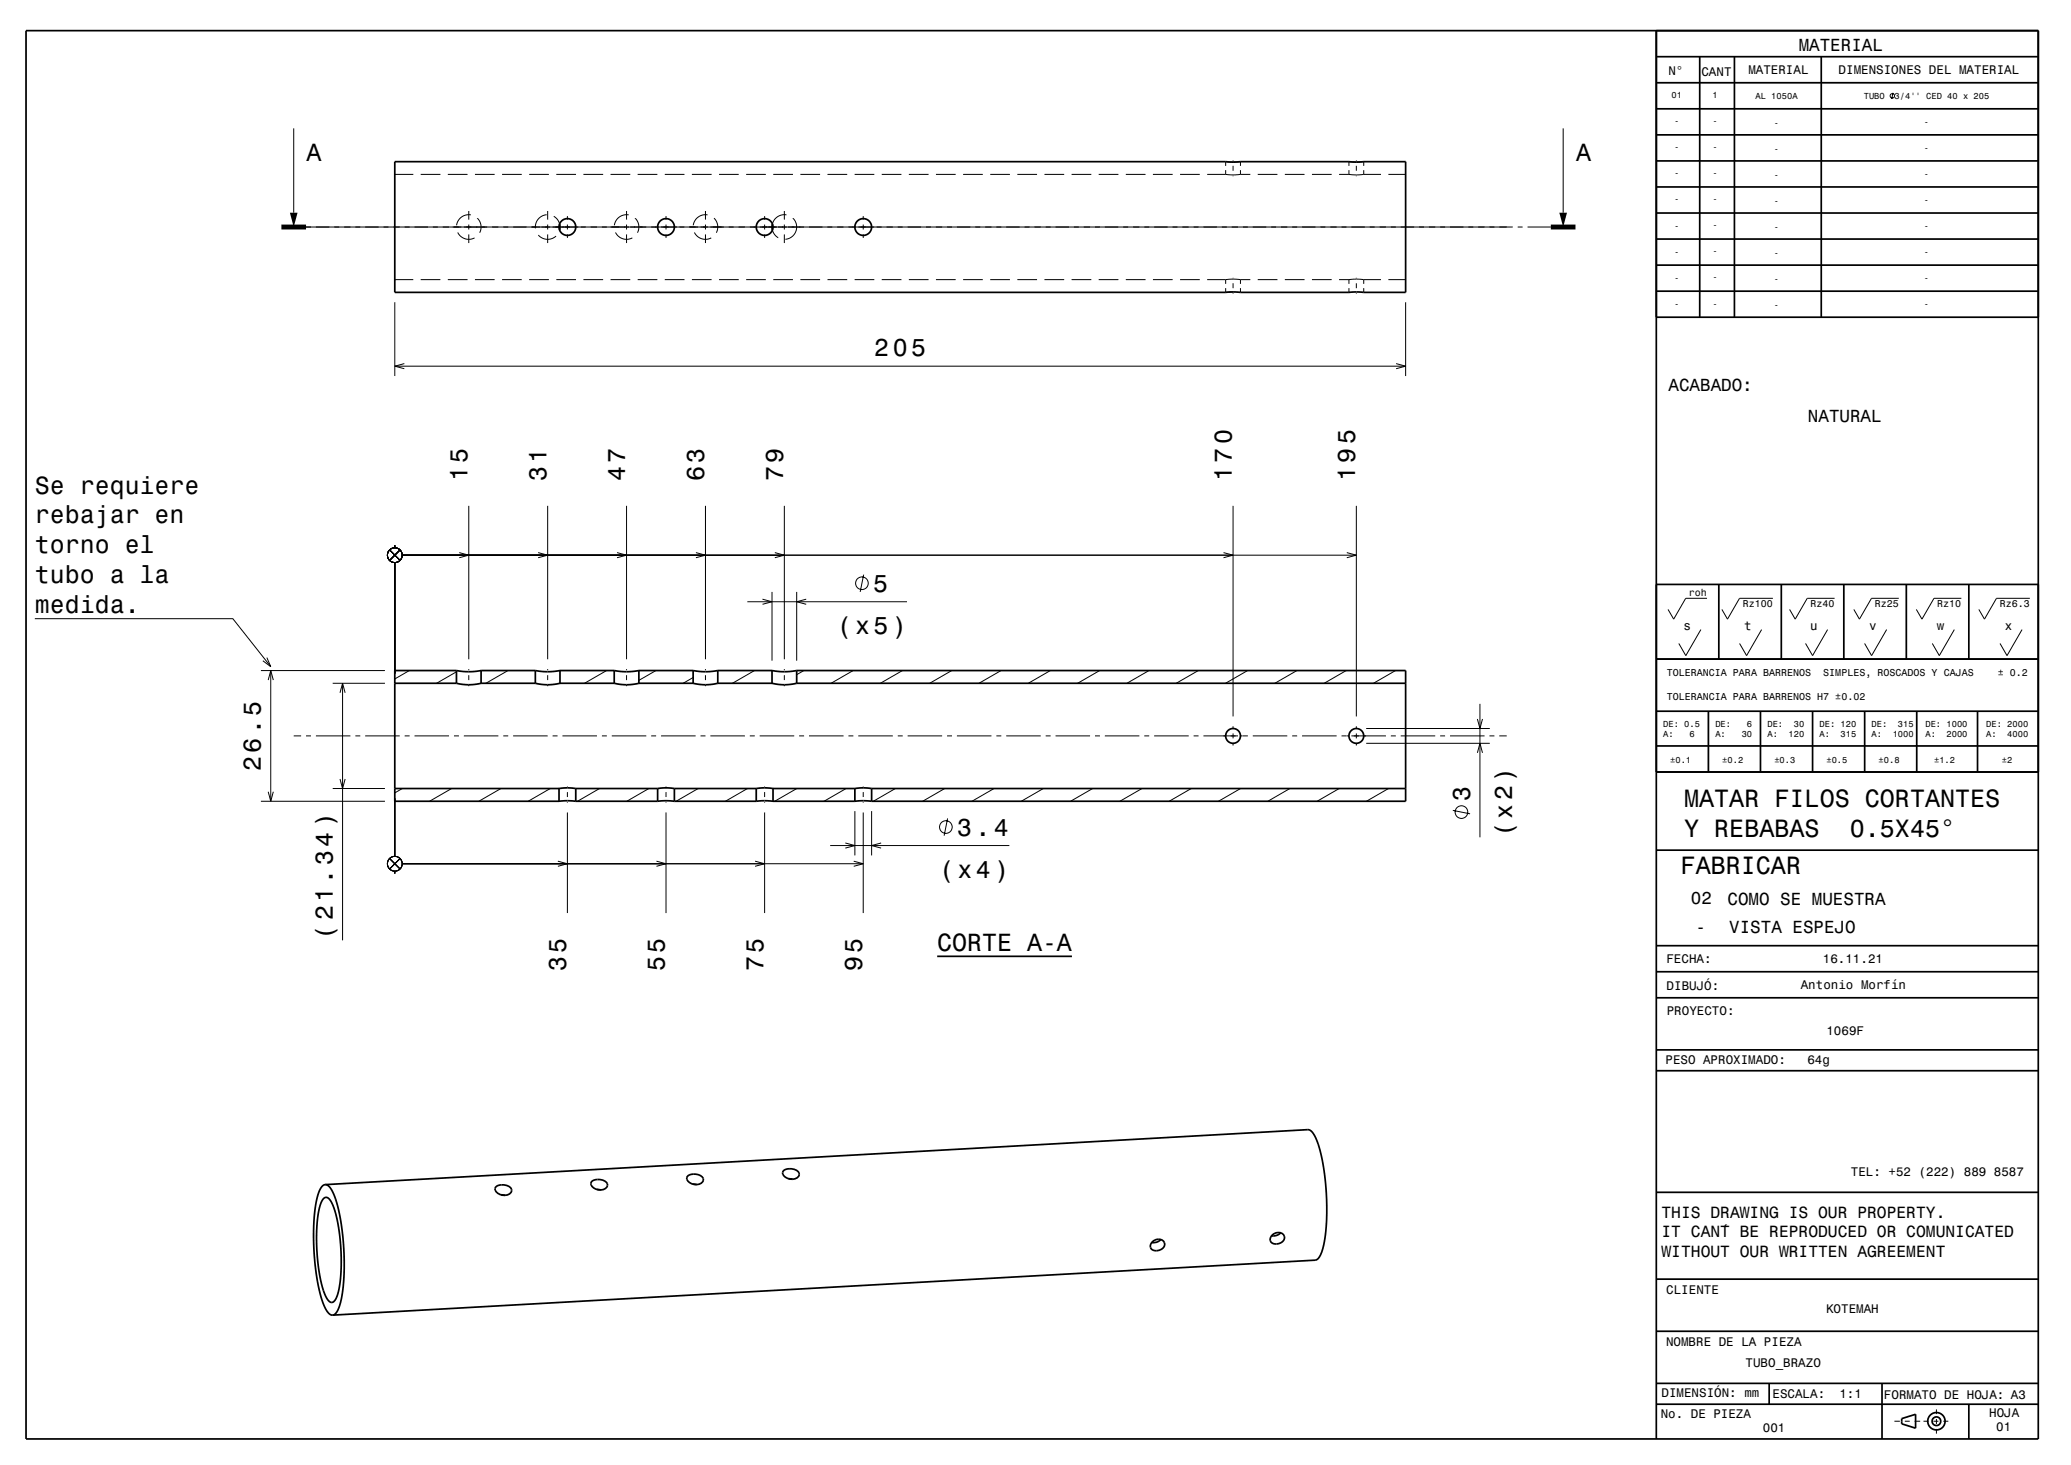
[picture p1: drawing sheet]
<svg xmlns="http://www.w3.org/2000/svg" width="420mm" height="297mm" viewBox="0 0 420 297" stroke-linecap="round" stroke-linejoin="round" font-family="sans-serif">
<g fill="none" stroke="#000" stroke-width=".2">
<path d="M383.9 18.8l-.3 1.2M59.6 26v17.1M80.1 35.4h3.7M85.3 35.4h4M90.8 35.4h4M96.3 35.4h4M101.8 35.4h4M107.3 35.4h4M112.8 35.4h4M118.3 35.4h4M123.8 35.4h4M129.3 35.4h4"/>
<path d="M134.8 35.4h4M140.3 35.4h4M145.8 35.4h4M151.3 35.4h4M156.8 35.4h4M162.3 35.4h4M167.8 35.4h4M173.3 35.4h4M178.8 35.4h4M184.3 35.4h4M189.8 35.4h4M195.3 35.4h4"/>
<path d="M200.8 35.4h4M206.3 35.4h4M211.8 35.4h4M217.3 35.4h4M222.8 35.4h4M228.3 35.4h4M233.8 35.4h4M239.3 35.4h4M244.8 35.4h3.8M248.6 33.6v-.8h3v.8M248.6 35.4l1.5 .1 1.5-.1M248.6 34.5v.9"/>
<path d="M250.1 32.5v.1M250.1 33.6v1M250.1 35.6v.1M251.6 34.5v.9M251.6 35.4h2M255.1 35.4h4M260.6 35.4h4M266.1 35.4h4M271.6 35.4h2M273.6 33.6v-.8h3v.8M273.6 35.4l1.5 .1 1.5-.1M273.6 34.5v.9"/>
<path d="M275.1 32.5v.1M275.1 33.6v1M275.1 35.6v.1M276.6 34.5v.9M276.6 35.4h3.5M281.6 35.4h3.5M317 26v17.1M59.6 46h1.5M62.1 46h244.7M80.1 56.7h3.7M85.3 56.7h4M90.8 56.7h4"/>
<path d="M92.8 47.1a2.5 2.5 0 0 0 3.4 1.1M95.1 42.8v1.7M95.1 45.5v1M95.1 47.5v1.8M95.5 43.6a2.5 2.5 0 0 0-2.9 2.1M96.3 56.7h4M96.8 44.2a2.49 2.49 0 0 1 .5 3M101.8 56.7h4M107.3 56.7h4M109.2 47.7a2.5 2.5 0 0 0 3.6 .2M110.9 43.5a2.5 2.5 0 0 0-2.3 2.8M111.1 42.8v1.7"/>
<path d="M111.1 45.5v1M111.1 47.5v1.8M112.3 43.9a2.51 2.51 0 0 1 1.2 1.5M112.8 56.7h4M113.5 46.7h.1M115.1 43.8v.7M115.1 45.5v1M115.1 47.5v.7M118.3 56.7h4M123.8 56.7h4M124.8 47.1a2.5 2.5 0 0 0 3.4 1.1M127.1 42.8v1.7"/>
<path d="M127.1 45.5v1M127.1 47.5v1.8M127.5 43.6a2.5 2.5 0 0 0-2.9 2.1M128.8 44.2a2.49 2.49 0 0 1 .5 3M129.3 56.7h4M134.8 56.7h4M135.1 43.8v.7M135.1 45.5v1M135.1 47.5v.7M140.3 56.7h4M140.8 47.1a2.5 2.5 0 0 0 3.4 1.1M143.1 42.8v1.7"/>
<path d="M143.1 45.5v1M143.1 47.5v1.8M143.5 43.6a2.5 2.5 0 0 0-2.9 2.1M144.8 44.2a2.51 2.51 0 0 1 .5 3M145.8 56.7h4M151.3 56.7h4M155.1 43.8v.7M155.1 45.5v1M155.1 47.5v.7M156.6 46.7a2.48 2.48 0 0 0 1.2 1.5M156.8 56.7h4M159.1 42.8v1.7"/>
<path d="M159.1 45.5v1M159.1 47.5v1.8M159.5 43.6a2.5 2.5 0 0 0-2.9 1.8M160.8 44.2a2.5 2.5 0 0 1 .6 2.7 2.5 2.5 0 0 1-2.1 1.6M162.3 56.7h4M167.8 56.7h4M173.3 56.7h4M175.1 43.8v.7M175.1 45.5v1M175.1 47.5v.7M178.8 56.7h4M184.3 56.7h4"/>
<path d="M189.8 56.7h4M195.3 56.7h4M200.8 56.7h4M206.3 56.7h4M211.8 56.7h4M217.3 56.7h4M222.8 56.7h4M228.3 56.7h4M233.8 56.7h4M239.3 56.7h4M244.8 56.7h3.8M248.6 58.4v.9l1.5-.1"/>
<path d="M248.6 56.7l1.5-.1 1.5 .1M248.6 56.7v.9M250.1 56.3v.1M250.1 57.4v1M250.1 59.4v.1M251.6 56.7v.9M251.6 58.4v.9M251.6 56.7h2M255.1 56.7h4M260.6 56.7h4M266.1 56.7h4M271.6 56.7h2"/>
<path d="M273.6 56.7l1.5-.1 1.5 .1M273.6 56.7v.9M273.6 58.4v.9M275.1 56.3v.1M275.1 57.4v1M275.1 59.4v.1M276.6 56.7v.9M276.6 58.4v.9M276.6 56.7h3.5M281.6 56.7h3.5M307.8 46h1M309.8 46h4.7"/>
<path d="M80.1 61.3v14.9M80.1 74.2h205M82 73.7l-1.9 .5 1.9 .6M283.1 73.7l2 .5-2 .6M285.1 61.3v14.9M79 111.5l2.1 2.1M80.1 110.5v.6M80.1 114v22.5M81.1 111.5l-2.1 2.1M81.6 112.6h193.5M93.1 112l2 .6-2 .5M95.1 102.5v31.2"/>
<path d="M109.1 112l2 .6-2 .5M111.1 102.5v31.2M125.1 112l2 .6-2 .5M127.1 102.5v31.2M141.1 112l2 .6-2 .5M143.1 102.5v31.2M156.6 120v13.9M157.1 112l2 .6-2 .5M159.1 102.5v31.2M161.6 120v13.9M175.2 116.5l-.8 3.5M248.1 112l2 .6-2 .5"/>
<path d="M250.1 102.5v42.7M273.1 112l2 .6-2 .5M275.1 102.5v42.7M7.1 125.4h40.1l7.7 9.8M52.9 135.9h25.2M54.1 133.3l.8 1.9-1.6-1.2M54.4 137.9l.5-2 .5 2M54.9 135.9v26.5M67.5 138.5h10.6M69.5 138.5v52.1M83 135.9l-2.9 1.7M92.6 136.2l-4.1 2.3"/>
<path d="M95.1 135.7v.2M95.1 136.9v1M95.1 138.9v.2M103 135.9l-4.5 2.6M108.6 138.5h-.1M111.1 135.7v.2M111.1 136.9v1M111.1 138.9v.2M123 135.9l-4.5 2.6M127.1 135.7v.2M127.1 136.9v1M127.1 138.9v.2"/>
<path d="M133 135.9l-3.4 2M140.6 137.4l-2.1 1.1M143.1 135.7v.2M143.1 136.9v1M143.1 138.9v.2M151.6 122h32.3M153 135.9l-4.5 2.6M154.6 121.5l2 .5-2 .5M159.1 135.7v.2M159.1 136.9v1M159.1 138.9v.2M163 135.9l-1.4 .9"/>
<path d="M163.5 121.5l-1.9 .5 1.9 .5M173 135.9l-4.5 2.6M183 135.9l-4.5 2.6M193 135.9l-4.5 2.6M203 135.9l-4.5 2.6M213 135.9l-4.5 2.6M223 135.9l-4.5 2.6M233 135.9l-4.5 2.6M243 135.9l-4.5 2.6M253 135.9l-4.5 2.6M263 135.9l-4.5 2.6M273 135.9l-4.5 2.6"/>
<path d="M283 135.9l-4.5 2.6M344.9 127.6l-3 5.3-1.4-2.4M346.2 121.3h-4.3l-2.5 4.2-1.1-2M357.3 127.6l-3.1 5.3-1.4-2.4M359.5 121.3h-6.7l-2.5 4.2-1.1-2M370.6 127.6l-3 5.3-1.4-2.4M372.1 121.3h-5.6l-2.4 4.2-1.2-2M382.6 127.6l-3 5.3-1.5-2.4M385.1 121.3h-5.6l-2.4 4.2-1.1-2M396.3 127.6l-3 5.3-1.4-2.4M397.8 121.3h-5.6l-2.4 4.2-1.2-2M410.1 127.6l-3.1 5.3-1.4-2.4"/>
<path d="M411.7 121.3h-6.8l-2.4 4.2-1.2-2M59.6 149.2h1.5M62.1 149.2h1M64.1 149.2h7M67.5 159.9h10.6M69 157.9l.5 2 .5-2M69 140.5l.5-2 .5 2M72.1 149.2h1M74.1 149.2h7M81.6 159.9l-1.5 .8M82.1 149.2h1M84.1 149.2h7"/>
<path d="M91.6 159.9l-4.5 2.5M92.1 149.2h1M94.1 149.2h7M101.6 159.9l-4.5 2.5M102.1 149.2h1M104.1 149.2h7M111.6 159.9l-4.5 2.5M112.1 149.2h1M114.1 149.2h7M115.1 159.5v.1M121.6 159.9l-4.5 2.5M122.1 149.2h1"/>
<path d="M124.1 149.2h7M131.6 159.9l-4.5 2.5M132.1 149.2h1M134.1 149.2h7M135.1 159.5v.1M141.6 159.9l-4.5 2.5M142.1 149.2h1M144.1 149.2h7M151.6 159.9l-4.5 2.5M152.1 149.2h1M154.1 149.2h7M155.1 159.5v.1"/>
<path d="M161.6 159.9l-4.5 2.5M162.1 149.2h1M164.1 149.2h7M171.6 159.9l-4.5 2.5M172.1 149.2h1M174.1 149.2h7M175.1 159.5v.1M181.6 159.9l-4.5 2.5M182.1 149.2h1M184.1 149.2h7M191.6 159.9l-4.5 2.5M192.1 149.2h1"/>
<path d="M194.1 149.2h7M201.6 159.9l-4.5 2.5M202.1 149.2h1M204.1 149.2h7M211.6 159.9l-4.5 2.5M212.1 149.2h1M214.1 149.2h7M221.6 159.9l-4.5 2.5M222.1 149.2h1M224.1 149.2h7M231.6 159.9l-4.5 2.5M232.1 149.2h1"/>
<path d="M234.1 149.2h7M241.6 159.9l-4.5 2.5M242.1 149.2h1M244.1 149.2h7M250.1 147.2v.5M250.1 148.7v1M250.1 150.7v.4M251.6 149.2h1.5M251.6 159.9l-4.5 2.5M254.1 149.2h7M261.6 159.9l-4.5 2.5M262.1 149.2h1"/>
<path d="M264.1 149.2h7M271.6 159.9l-4.5 2.5M272.1 149.2h1.5M274.1 149.2h7M275.1 147.2v.5M275.1 148.7v1M275.1 150.7v.4M277.1 150.7h25M277.1 147.7h25M281.6 159.9l-4.5 2.5M282.1 149.2h1M284.1 149.2h7"/>
<path d="M292.1 149.2h1M294.1 149.2h7M299.6 152.6l.5-1.9 .6 1.9M299.6 145.8l.5 1.9 .6-1.9M300.1 142.7v27M302.1 149.2h1M304.1 149.2h1.5M52.9 162.4h25.2M54.4 160.5l.5 1.9 .5-1.9M79 174l2.1 2.2M80.1 161.9v11.7M80.1 176.6v.5"/>
<path d="M81.1 174l-2.1 2.2M81.6 175.1h93.5M113.1 174.6l2 .5-2 .5M115.1 160.6v1M115.1 162.6v.1M115.1 164.7v20.4M133.1 174.6l2 .5-2 .5M135.1 160.6v1M135.1 162.6v.1M135.1 164.7v20.4M153.1 174.6l2 .5-2 .5M155.1 160.6v1"/>
<path d="M155.1 162.6v.1M155.1 164.7v20.4M168.4 171.4h36.3M171.4 170.9l2 .5-2 .5M173.1 174.6l2 .5-2 .5M173.4 164.4v9M175.1 160.6v1M175.1 162.6v.1M175.1 164.7v20.4M176.8 164.4v9M178.7 170.9l-1.9 .5 1.9 .5M192.2 165.9l-.7 3.5"/>
<path d="M294.6 164.3l3.5 .7M384.2 288.1h1.1M386.3 288.1h1M388.3 288.1h1.1M390.1 288.1h1M392.1 288.1h1M392.7 285.7v1M392.7 287.7v1M392.7 289.7v.9M394.1 288.1h1"/>
<circle cx="383.8" cy="19.4" r=".45"/>
<circle cx="80.1" cy="112.6" r="1.5"/>
<circle cx="174.8" cy="118.2" r="1.28"/>
<circle cx="80.1" cy="175.1" r="1.5"/>
<circle cx="191.8" cy="167.7" r="1.28"/>
<circle cx="296.4" cy="164.6" r="1.28"/>
</g>
<g fill="none" stroke="#000" stroke-width=".35">
<path d="M5.3 6.2h408.1v285.5h-408.1zM335.9 6.2v285.5M335.9 16.8h77.4M335.9 11.5h77.4M344.7 11.5v52.8M351.7 11.5v52.8M369.4 11.5v52.8M80.1 32.8h205v26.5h-205zM335.9 37.9h77.4M335.9 32.6h77.4M335.9 27.3h77.4M335.9 22.1h77.4"/>
<path d="M113.5 45.4v1.3M156.6 45.4v1.3M335.9 59h77.5M335.9 53.7h77.4M335.9 48.5h77.4M335.9 43.2h77.4M335.9 64.3h77.5M335.9 118.5h77.5M348.6 118.5v15.1M361.3 118.5v15.1M373.9 118.5v15.1M386.6 118.5v15.1"/>
<path d="M399.3 118.5v15.1M80.1 138.5h12.5M92.6 138.5a10.6 10.6 0 0 0 5 0M92.6 135.9l2.5 .3 2.5-.3M92.6 135.9h-12.5v26.5h33.3M92.6 135.9v2.6M97.6 138.5h11M97.6 135.9h11M97.6 135.9v2.6M108.6 138.5a10.6 10.6 0 0 0 5 0M108.6 135.9l2.5 .3 2.5-.3M108.6 135.9v2.6"/>
<path d="M113.6 138.5h11M113.6 135.9h11M113.6 135.9v2.6M124.6 138.5a10.6 10.6 0 0 0 5 0M124.6 135.9l2.5 .3 2.5-.3M124.6 135.9v2.6M129.6 138.5h11M129.6 135.9h11M129.6 135.9v2.6M140.6 138.5a10.6 10.6 0 0 0 5 0M140.6 135.9l2.5 .3 2.5-.3M140.6 135.9v2.6"/>
<path d="M145.6 138.5h11M145.6 135.9h11M145.6 135.9v2.6M156.6 138.5a10.6 10.6 0 0 0 5 0M156.6 135.9l2.5 .3 2.5-.3M156.6 135.9v2.6M161.6 135.9h123.5v26.5h-108.3M161.6 138.5h123.5M161.6 135.9v2.6M335.9 133.6h77.5M80.1 159.9h33.3M113.4 159.9l1.7-.2 1.7 .2"/>
<path d="M113.4 159.9v2.5M116.8 159.9h16.6M116.8 159.9v2.5M133.4 159.9l1.7-.2 1.7 .2M133.4 159.9v2.5M136.8 159.9h16.6M136.8 159.9v2.5M153.4 159.9l1.7-.2 1.7 .2M153.4 159.9v2.5M156.8 159.9h16.6M156.8 159.9v2.5M173.4 159.9l1.7-.2 1.7 .2"/>
<path d="M173.4 159.9v2.5M176.8 159.9h108.3M176.8 159.9v2.5M335.9 156.5h77.5M335.9 144.2h77.5M335.9 151.2h77.5M346.5 144.2v12.3M357 144.2v12.3M367.6 144.2v12.3M378.2 144.2v12.3M388.7 144.2v12.3M401 144.2v12.3"/>
<path d="M113.4 162.4l1.7-.1 1.7 .1M116.8 162.4h16.6M133.4 162.4l1.7-.1 1.7 .1M136.8 162.4h16.6M153.4 162.4l1.7-.1 1.7 .1M156.8 162.4h16.6M173.4 162.4l1.7-.1 1.7 .1M335.9 172.4h77.5M190.1 193.9h27.3M335.9 191.7h77.5M335.9 197h77.5M335.9 202.3h77.5"/>
<path d="M335.9 217.1h77.5M335.9 212.8h77.5M120.1 239.4a2.31 2.31 0 0 1 3.1 .7v.2a1.88 1.88 0 0 1-1.7 1 1.88 1.88 0 0 1-1.7-1.2l.1-.5zM139.5 238.3a2.32 2.32 0 0 1 3.1 .7 1.11 1.11 0 0 1-1.3 1.2 1.78 1.78 0 0 1-2-1.4zM159 237.3a2.31 2.31 0 0 1 3.1 .6 1.11 1.11 0 0 1-1.4 1.2 1.78 1.78 0 0 1-2-1.4zM159.9 239l.9 .1M65.7 243a.9 .9 0 0 1 1.4 .5l.7 1.5 .6 2.4 .4 2.7 .3 3.4 .1 3-.2 3.1-.4 2.3-.6 1.5a.88 .88 0 0 1-.9 .6 .88 .88 0 0 1-.8-.7l-.7-1.7-.7-2.6-.5-3.3-.2-3.2v-2.9l.3-3.2 .5-2.2zM66 240.2l-.6 .3-.5 .7-.4 1.1-.4 1.7-.5 4.4 .1 4.8 .5 5.2 .8 4.3 1.2 2.9 .6 .8 .6 .2M66 240.2l.6 .2 .6 .7 1.1 2.8 .9 4.5 .5 4.9 .1 5.1-.5 4.3-.8 2.9-.5 .8-.6 .2M66 240.2l199.3-11.2 .5 .2 .7 .8 1.1 2.9 .9 4.4 .5 4.8v5.2l-.4 4.3-.8 2.9-.5 .7-.6 .3-199.3 11.1M100.7 240.5a2.3 2.3 0 0 1 3 .7l.1 .2a1.88 1.88 0 0 1-1.8 .9 1.88 1.88 0 0 1-1.6-1.1l.1-.5zM101.6 242.2l.8 .1"/>
<path d="M121 241.1l.9 .1M140.5 240.1l.8 .1M233.8 251.7a1.39 1.39 0 0 1 1.4-.5 1.39 1.39 0 0 1 1 1.1 1.65 1.65 0 0 1-1.2 1.2 1.65 1.65 0 0 1-1.7-.6 1.21 1.21 0 0 1 .5-1.2zM235.4 251.3l-.9 .5-.9 .1M258.1 250.3a1.4 1.4 0 0 1 1.4-.4 1.4 1.4 0 0 1 1 1 1.65 1.65 0 0 1-1.2 1.2 1.65 1.65 0 0 1-1.7-.5 1.21 1.21 0 0 1 .5-1.3zM259.7 249.9l-.9 .6h-.9M335.9 259.3h77.5M335.9 241.7h77.5M335.9 269.9h77.5M335.9 284.7h77.5M335.9 280.5h77.5M358.8 280.5v4.2"/>
<path d="M381.7 280.5v11.2M385.7 287.6l2.8-.9v2.8l-2.8-.8zM399.3 284.7v7"/>
<circle cx="115.1" cy="46" r="1.7"/>
<circle cx="135.1" cy="46" r="1.7"/>
<circle cx="155.1" cy="46" r="1.7"/>
<circle cx="175.1" cy="46" r="1.7"/>
<circle cx="250.1" cy="149.2" r="1.5"/>
<circle cx="275.1" cy="149.2" r="1.5"/>
<circle cx="392.7" cy="288.1" r="1.76"/>
<circle cx="392.7" cy="288.1" r=".88"/>
</g>
<path d="M57.1 46h5M314.5 46h5" fill="none" stroke="#000" stroke-width="1" stroke-linecap="butt"/>
<g fill="#000">
<path d="M58.8 43.1h1.5l-.7 2.9z" fill-rule="evenodd"/>
<path d="M316.2 43.1h1.6l-.8 2.9z" fill-rule="evenodd"/>
</g>
<g font-size="5.1">
<text x="341.5" y="163.5">MATAR FILOS CORTANTES</text>
<text x="341.5" y="169.6">Y REBABAS</text>
<text x="375.1" y="169.6">0.5X45°</text>
<text x="340.8" y="177.2">FABRICAR</text>
</g>
<g font-size="5">
<text x="62.2" y="32.7">A</text>
<text x="319.6" y="32.7">A</text>
<text x="177.3" y="72.2">205</text>
<text x="7.1" y="100">Se requiere</text>
<text x="94.8" y="97.6" transform="rotate(-90 94.8 97.6)">15</text>
<text x="110.8" y="97.6" transform="rotate(-90 110.8 97.6)">31</text>
<text x="126.8" y="97.6" transform="rotate(-90 126.8 97.6)">47</text>
<text x="142.8" y="97.6" transform="rotate(-90 142.8 97.6)">63</text>
<text x="158.8" y="97.6" transform="rotate(-90 158.8 97.6)">79</text>
<text x="249.8" y="97.6" transform="rotate(-90 249.8 97.6)">170</text>
<text x="274.8" y="97.6" transform="rotate(-90 274.8 97.6)">195</text>
<text x="7.1" y="106.1">rebajar en</text>
<text x="7.1" y="112.1">torno el</text>
<text x="7.1" y="118.2">tubo a la</text>
<text x="177.1" y="120">5</text>
<text x="7.1" y="124.2">medida.</text>
<text x="169.7" y="128.5">(x5)</text>
<text x="52.9" y="156.3" transform="rotate(-90 52.9 156.3)">26.5</text>
<text x="298.1" y="162.4" transform="rotate(-90 298.1 162.4)">3</text>
<text x="194.1" y="169.4">3.4</text>
<text x="306.6" y="169.7" transform="rotate(-90 306.6 169.7)">(x2)</text>
<text x="190.5" y="177.9">(x4)</text>
<text x="67.5" y="190.6" transform="rotate(-90 67.5 190.6)">( 21.34 )</text>
<text x="114.8" y="196.9" transform="rotate(-90 114.8 196.9)">35</text>
<text x="134.8" y="196.9" transform="rotate(-90 134.8 196.9)">55</text>
<text x="154.8" y="196.9" transform="rotate(-90 154.8 196.9)">75</text>
<text x="174.8" y="196.9" transform="rotate(-90 174.8 196.9)">95</text>
<text x="190.1" y="192.9">CORTE A-A</text>
</g>
<g font-size="3.6">
<text x="364.8" y="10.3">MATERIAL</text>
<text x="338.4" y="79.3">ACABADO:</text>
<text x="366.7" y="85.6">NATURAL</text>
<text x="342.9" y="183.3">02</text>
<text x="350.3" y="183.5">COMO SE MUESTRA</text>
<text x="343.9" y="189.2">-</text>
<text x="350.7" y="189.1">VISTA ESPEJO</text>
</g>
<g font-size="3.3">
<text x="337" y="246.8">THIS DRAWING IS OUR PROPERTY.</text>
<text x="337" y="250.8">IT CAN´T BE REPRODUCED OR COMUNICATED</text>
<text x="337" y="254.7">WITHOUT OUR WRITTEN AGREEMENT</text>
</g>
<g font-size="2.5">
<text x="338.3" y="15.2">N°</text>
<text x="345.1" y="15.3">CANT</text>
<text x="354.6" y="15">MATERIAL</text>
<text x="372.9" y="15">DIMENSIONES DEL MATERIAL</text>
<text x="341.4" y="127.6">s</text>
<text x="353.7" y="127.6">t</text>
<text x="367.1" y="127.6">u</text>
<text x="379.1" y="127.6">v</text>
<text x="392.8" y="127.6">w</text>
<text x="406.6" y="127.6">x</text>
<text x="338" y="195.2">FECHA:</text>
<text x="369.7" y="195.2">16.11.21</text>
<text x="338" y="200.7">DIBUJÓ:</text>
<text x="365.2" y="200.5">Antonio Morfín</text>
<text x="338" y="205.8">PROYECTO:</text>
<text x="370.4" y="209.8">1069F</text>
<text x="337.8" y="215.7">PESO APROXIMADO:</text>
<text x="366.5" y="215.8">64g</text>
<text x="375.4" y="238.4">TEL: +52 (222) 889 8587</text>
<text x="337.9" y="262.3">CLIENTE</text>
<text x="370.3" y="266.2">KOTEMAH</text>
<text x="337.9" y="272.9">NOMBRE DE LA PIEZA</text>
<text x="354" y="277.2">TUBO_BRAZO</text>
<text x="336.8" y="287.4">No. DE PIEZA</text>
<text x="337" y="283.3">DIMENSIÓN: mm</text>
<text x="359.5" y="283.4">ESCALA:</text>
<text x="373" y="283.4">1:1</text>
<text x="382.1" y="283.6">FORMATO DE HOJA: A3</text>
<text x="403.4" y="287.2">HOJA</text>
<text x="357.5" y="290.4">001</text>
<text x="404.8" y="290.1">01</text>
</g>
<g font-size="2">
<text x="342.5" y="120.9">roh</text>
<text x="353.4" y="123.1">Rz100</text>
<text x="367.2" y="123.1">Rz40</text>
<text x="380.2" y="123.1">Rz25</text>
<text x="392.9" y="123.1">Rz10</text>
<text x="405.5" y="123.1">Rz6.3</text>
<text x="338" y="137">TOLERANCIA PARA BARRENOS</text>
<text x="369.8" y="137">SIMPLES, ROSCADOS Y CAJAS</text>
<text x="405.2" y="137">± 0.2</text>
<text x="338" y="141.9">TOLERANCIA PARA BARRENOS H7 ±0.02</text>
</g>
<g font-size="1.8">
<text x="339" y="19.9">01</text>
<text x="347.3" y="19.9">1</text>
<text x="356" y="20.2">AL 1050A</text>
<text x="378" y="20">TUBO</text>
<text x="384.2" y="20">3/4'' CED 40 x 205</text>
<text x="339.5" y="25.2">-</text>
<text x="347.3" y="25.2">-</text>
<text x="359.8" y="25.4">-</text>
<text x="390.2" y="25.3">-</text>
<text x="339.5" y="30.5">-</text>
<text x="339.5" y="35.8">-</text>
<text x="347.3" y="30.5">-</text>
<text x="347.3" y="35.7">-</text>
<text x="359.8" y="30.7">-</text>
<text x="390.2" y="30.6">-</text>
<text x="390.2" y="35.9">-</text>
<text x="339.5" y="41">-</text>
<text x="347.3" y="41">-</text>
<text x="359.8" y="36">-</text>
<text x="359.8" y="41.3">-</text>
<text x="390.2" y="41.2">-</text>
<text x="339.5" y="46.3">-</text>
<text x="347.3" y="46.3">-</text>
<text x="359.8" y="46.6">-</text>
<text x="390.2" y="46.5">-</text>
<text x="339.5" y="51.6">-</text>
<text x="347.3" y="51.6">-</text>
<text x="359.8" y="51.9">-</text>
<text x="390.2" y="51.7">-</text>
<text x="339.5" y="56.9">-</text>
<text x="347.3" y="56.9">-</text>
<text x="359.8" y="57.2">-</text>
<text x="390.2" y="57">-</text>
<text x="339.5" y="62.2">-</text>
<text x="347.3" y="62.1">-</text>
<text x="359.8" y="62.4">-</text>
<text x="390.2" y="62.3">-</text>
<text x="337.3" y="147.3">DE: 0.5</text>
<text x="337.3" y="149.4">A:</text>
<text x="342.7" y="149.4">6</text>
<text x="347.9" y="147.3">DE:</text>
<text x="347.9" y="149.4">A:</text>
<text x="353.2" y="149.4">30</text>
<text x="354.3" y="147.3">6</text>
<text x="358.4" y="147.3">DE:</text>
<text x="358.4" y="149.4">A:</text>
<text x="362.7" y="149.4">120</text>
<text x="363.8" y="147.3">30</text>
<text x="369" y="147.3">DE: 120</text>
<text x="369" y="149.4">A:</text>
<text x="373.3" y="149.4">315</text>
<text x="379.6" y="147.3">DE:</text>
<text x="379.6" y="149.4">A:</text>
<text x="383.8" y="149.4">1000</text>
<text x="384.9" y="147.3">315</text>
<text x="390.5" y="147.3">DE: 1000</text>
<text x="390.5" y="149.4">A:</text>
<text x="394.8" y="149.4">2000</text>
<text x="402.8" y="147.3">DE: 2000</text>
<text x="402.8" y="149.4">A:</text>
<text x="407.1" y="149.4">4000</text>
<text x="338.7" y="154.7">±0.1</text>
<text x="349.3" y="154.7">±0.2</text>
<text x="359.8" y="154.7">±0.3</text>
<text x="370.4" y="154.7">±0.5</text>
<text x="381" y="154.7">±0.8</text>
<text x="392.2" y="154.7">±1.2</text>
<text x="406" y="154.7">±2</text>
</g>
</svg>
